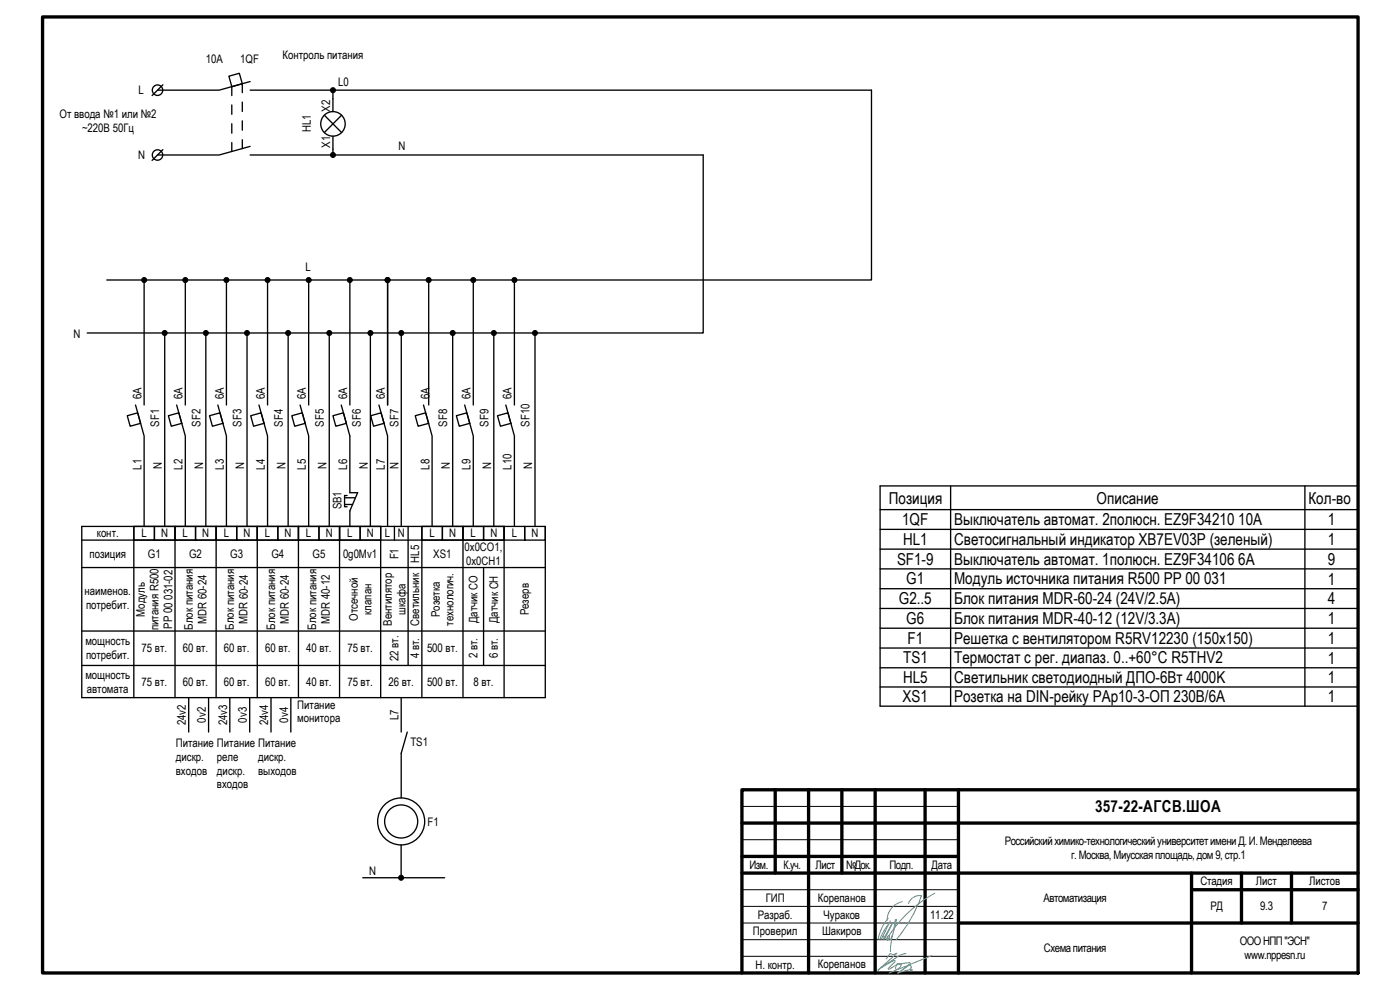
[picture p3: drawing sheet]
<svg xmlns="http://www.w3.org/2000/svg" width="420mm" height="297mm" viewBox="0 0 420 297" stroke-linecap="round" stroke-linejoin="round" font-family="sans-serif">
<g fill="none" stroke="#000" stroke-width="1">
<path d="M12.8 5.1h394.8v286.8h-394.8zM232.7 237v25M242.7 237v54.9M252.7 237v25M262.6 237v54.9M277.6 237v54.9M287.6 237v54.9M407.6 237h-184.9v54.9M222.7 257h64.9M222.7 247h184.9M222.7 262h184.9M287.6 276.9h120"/>
<path d="M357.6 267h50M357.6 262v29.9M372.6 262v14.9M387.6 262v14.9"/>
</g>
<g fill="none" stroke="#000" stroke-width=".3">
<path d="M222.7 242h64.9M222.7 251.9h64.9M222.7 267h64.9M222.7 276.9h64.9M222.7 271.9h64.9M222.7 286.9h64.9M222.7 281.9h64.9"/>
<circle cx="99.9" cy="27.1" r=".75"/>
<circle cx="99.9" cy="46.5" r=".75"/>
<circle cx="43.3" cy="84" r=".75"/>
<circle cx="49.4" cy="99.9" r=".75"/>
<circle cx="55.6" cy="84" r=".75"/>
<circle cx="61.8" cy="99.9" r=".75"/>
<circle cx="67.9" cy="84" r=".75"/>
<circle cx="74.1" cy="99.9" r=".75"/>
<circle cx="80.3" cy="84" r=".75"/>
<circle cx="86.5" cy="99.9" r=".75"/>
<circle cx="92.6" cy="84" r=".75"/>
<circle cx="98.8" cy="99.9" r=".75"/>
<circle cx="105" cy="84" r=".75"/>
<circle cx="111.2" cy="99.9" r=".75"/>
<circle cx="116.3" cy="84" r=".75"/>
<circle cx="120.4" cy="99.9" r=".75"/>
<circle cx="128.7" cy="84" r=".75"/>
<circle cx="135.9" cy="99.9" r=".75"/>
<circle cx="142" cy="84" r=".75"/>
<circle cx="148.2" cy="99.9" r=".75"/>
<circle cx="154.4" cy="84" r=".75"/>
<circle cx="160.5" cy="99.9" r=".75"/>
<circle cx="120.4" cy="263.4" r=".75"/>
</g>
<g fill="none" stroke="#3dad99" stroke-width=".3">
<path d="M266.6 275.5a13.2 13.2 0 0 0-3.1 6.3M266.8 277.2a15.8 15.8 0 0 0-2.8 4.7M267.2 276.3l-2.7 5.5M268.1 279.6l-.6 2.9-.3 3M268.7 275.8l-.6 3.8M269.1 275.8l-1 3.8M270.8 270.6a5.7 5.7 0 0 0-4.6 5.5M272.6 271.1a3.5 3.5 0 0 1 4-2.3 42.3 42.3 0 0 1-7.7 13.2M280.6 268a38.6 38.6 0 0 0-13.8 12.7M264.5 290.3l4-2.1 .1 .3-2 2.2 .3 .1 2.1-1.3-.2 .7 .1 .6 .4 .1 .6-.5a.66 .66 0 0 0 .5-1 .66 .66 0 0 0-1.2 0l3.5-.5 .5 .1-3.7 3M264.8 281l.5 .1 .2 .6M265.5 281.8l2.2-4.6-2.7 4.7"/>
<path d="M266.6 280.8a.65 .65 0 0 1 .2 .7 .65 .65 0 0 1-.6 .4zM266.6 281.5l-.6 .5 .2-.4M266.9 281l-.1 1M267.9 280.4l-.7 1.7M271.8 286.2l-1.9 .5-6.4 4.4 5.7-5.1a1.78 1.78 0 0 1-2 .1l-1.2 1.6M272.8 289.6a.47 .47 0 0 1 .5 .1 .47 .47 0 0 1 .1 .5l-.3 .7 .2 .3 .3 .1 .2-.3-.4-.2-4.1 1.2M272.8 289.7l-3.2 2.3M279.6 286.7l-12.8 5.3"/>
</g>
<g fill="none" stroke="#000" stroke-width=".4">
<path d="M48.9 25.4l-3.3 3.3M68.7 22.9l3.1-.9 .9 3.1-3.1 .9zM69.6 26v2.7M69.6 31.5v2.8M69.6 37.1v2.9M72.7 25.1v2.7M72.7 30.6v2.8M72.7 36.3v2.8M75.1 24.5l-9.3 2.6h-18.5M75.1 27.1h186.4v56.9h-229.5M97.3 34.6l5.2 5.2M99.9 27.8v5.7"/>
<path d="M102.5 34.6l-5.2 5.2M48.9 44.9l-3.3 3.2M69.6 42.8v2.6M72.7 41.9v2.7M75.1 43.9l-9.3 2.6h-18.5M75.1 46.5h135.9v53.4h-184.8M99.9 40.9v4.8M43.3 84.8v36.7M55.6 84.8v36.7M68 84.8v36.7M80.3 84.8v36.7M92.6 84.8v36.7"/>
<path d="M105 84.8v36.7M116.3 84.8v36.7M128.7 84.8v36.7M142 84.8v36.7M154.4 84.8v36.7M49.4 100.7v57.2M61.8 100.7v57.2M74.1 100.7v57.2M86.5 100.7v57.2M98.8 100.7v57.2M111.2 100.7v57.2M120.4 100.7v57.2"/>
<path d="M135.9 100.7v57.2M148.2 100.7v57.2M160.6 100.7v57.2M38.2 124.7l3.1-.8 .9 3.1-3.1 .9zM40.7 121.5l2.6 9.3v27.1M50.5 124.7l3.2-.8 .9 3.1-3.2 .9zM53 121.5l2.6 9.3v27.1M62.9 124.7l3.1-.8 .9 3.1-3.2 .9zM65.4 121.5l2.6 9.3v27.1M75.2 124.7l3.2-.8 .8 3.1-3.1 .9zM77.7 121.5l2.6 9.3v27.1M87.6 124.7l3.1-.8 .9 3.1-3.2 .9z"/>
<path d="M90.1 121.5l2.5 9.3v27.1M99.9 124.7l3.2-.8 .8 3.1-3.1 .9zM102.4 121.5l2.6 9.3v17h2.3l-2.3 5.5v4.6M111.2 124.7l3.2-.8 .9 3.1-3.2 .9zM113.7 121.5l2.6 9.3v27.1M124.6 124.7l3.2-.8 .8 3.1-3.1 .9zM127.1 121.5l2.6 9.3v27.1M137 124.7l3.1-.8 .9 3.1-3.2 .9zM139.5 121.5l2.5 9.3v27.1M149.3 124.7l3.2-.8 .8 3.1-3.1 .9zM151.8 121.5l2.6 9.3v27.1M40.2 157.9h6.1v4.2h-6.1z"/>
<path d="M40.2 157.9v51.4M46.3 157.9h6.2v4.2h-6.2zM52.5 157.9h6.2v4.2h-6.2zM52.5 157.9v51.4M58.7 157.9h6.2v4.2h-6.2zM64.9 157.9h6.1v4.2h-6.1zM64.9 157.9v51.4M71 157.9h6.2v4.2h-6.2zM77.2 157.9v51.4M77.2 157.9h6.2v4.2h-6.2zM83.4 157.9h6.2v4.2h-6.2zM89.6 157.9h6.1v4.2h-6.1z"/>
<path d="M89.6 157.9v51.4M95.7 157.9h6.2v4.2h-6.2zM101.9 157.9h6.2v4.2h-6.2zM101.9 157.9v51.4M103.4 151.4h2.4M103.4 149.4h3.3M104.2 148.7h-.8v3.3h.8M108.1 157.9h6.1v4.2h-6.1zM114.2 157.9v51.4M118.4 157.9v4.2M122.5 157.9v41.8M126.6 157.9h6.2v4.2h-6.2z"/>
<path d="M126.6 157.9v51.4M132.8 157.9h6.1v4.2h-6.1zM138.9 157.9h6.2v4.2h-6.2zM138.9 157.9v51.4M145.1 157.9h6.2v4.2h-6.2zM151.3 157.9h6.2v4.2h-6.2zM157.5 157.9h6.1v4.2h-6.1zM163.6 157.9v51.4h-139.1v-51.4h126.8v51.4M264.1 145.8h143.5v66.1h-143.5zM264.1 158.8h143.5M264.1 152.9h143.5M285.3 145.8v66.1"/>
<path d="M391.6 145.8v66.1M24.5 162.1h126.8M24.5 170.3h139.1M145.1 170.3v29.4M264.1 164.8h143.5M264.1 170.7h143.5M264.1 176.6h143.5M24.5 189.3h139.1M24.5 199.7h139.1M264.1 182.6h143.5M264.1 188.5h143.5M264.1 194.4h143.5"/>
<path d="M56.6 209.3v10.3M62.6 209.3v10.3M69 209.3v10.3M74.9 209.3v10.3M81.3 209.3v10.3M87.3 209.3v10.3M120.4 209.3v10.3M122.2 219.6l-1.8 6.4v13.4M264.1 200.4h143.5M264.1 206.1h143.5M120.4 253.5v9.1M108.9 263.4h24.5"/>
<circle cx="47.3" cy="27.1" r="1.57"/>
<circle cx="99.9" cy="37.2" r="3.7"/>
<circle cx="47.3" cy="46.5" r="1.57"/>
<circle cx="120.4" cy="246.5" r="5"/>
<circle cx="120.4" cy="246.5" r="7.1"/>
</g>
<g fill="#000">
<circle cx="99.9" cy="27.1" r=".74"/>
<circle cx="99.9" cy="46.5" r=".75"/>
<circle cx="43.3" cy="84" r=".74"/>
<circle cx="49.4" cy="99.9" r=".75"/>
<circle cx="55.6" cy="84" r=".75"/>
<circle cx="61.8" cy="99.9" r=".75"/>
<circle cx="67.9" cy="84" r=".75"/>
<circle cx="74.1" cy="99.9" r=".75"/>
<circle cx="80.3" cy="84" r=".74"/>
<circle cx="86.5" cy="99.9" r=".75"/>
<circle cx="92.6" cy="84" r=".75"/>
<circle cx="98.8" cy="99.9" r=".75"/>
<circle cx="105" cy="84" r=".75"/>
<circle cx="111.2" cy="99.9" r=".75"/>
<circle cx="116.3" cy="84" r=".75"/>
<circle cx="120.4" cy="99.9" r=".75"/>
<circle cx="128.6" cy="84" r=".75"/>
<circle cx="135.9" cy="99.9" r=".75"/>
<circle cx="142" cy="84" r=".75"/>
<circle cx="148.2" cy="99.9" r=".75"/>
<circle cx="154.4" cy="84" r=".74"/>
<circle cx="160.6" cy="99.9" r=".75"/>
<circle cx="120.4" cy="263.4" r=".75"/>
</g>
<g font-size="4.9">
<text x="266.8" y="151.3">Позиция</text>
<text x="329.1" y="151.3">Описание</text>
<text x="392.7" y="151.3">Кол-во</text>
<text x="270.8" y="157.5">1QF</text>
<text x="286.4" y="157.5">Выключатель автомат. 2полюсн. EZ9F34210 10А</text>
<text x="398.5" y="157.6">1</text>
<text x="271" y="163.4">HL1</text>
<text x="286.4" y="163.4">Светосигнальный индикатор XB7EV03P (зеленый)</text>
<text x="398.5" y="163.5">1</text>
<text x="269.2" y="169.4">SF1-9</text>
<text x="286.4" y="169.4">Выключатель автомат. 1полюсн. EZ9F34106 6A</text>
<text x="398.5" y="169.5">9</text>
<text x="272" y="175.3">G1</text>
<text x="286.4" y="175.3">Модуль источника питания R500 PP 00 031</text>
<text x="398.5" y="175.4">1</text>
<text x="269.8" y="181.2">G2..5</text>
<text x="286.4" y="181.2">Блок питания MDR-60-24 (24V/2.5A)</text>
<text x="398.5" y="181.3">4</text>
<text x="272" y="187.2">G6</text>
<text x="286.4" y="187.2">Блок питания MDR-40-12 (12V/3.3A)</text>
<text x="398.5" y="187.3">1</text>
<text x="272.3" y="193.1">F1</text>
<text x="286.4" y="193.1">Решетка с вентилятором R5RV12230 (150х150)</text>
<text x="398.5" y="193.2">1</text>
<text x="271.1" y="199.1">TS1</text>
<text x="286.4" y="199.1">Термостат с рег. диапаз. 0..+60°С R5THV2</text>
<text x="398.5" y="199.1">1</text>
<text x="271" y="204.8">HL5</text>
<text x="286.4" y="204.8">Светильник светодиодный ДПО-6Вт 4000K</text>
<text x="398.5" y="204.9">1</text>
<text x="270.9" y="210.6">XS1</text>
<text x="286.4" y="210.6">Розетка на DIN-рейку PAp10-3-ОП 230В/6А</text>
<text x="398.5" y="210.6">1</text>
<text x="328.7" y="243.7">357-22-АГСВ.ШОА</text>
</g>
<g font-size="3.5">
<text x="84.8" y="17.7">Контроль питания</text>
<text x="61.8" y="18.8">10A</text>
<text x="72.1" y="18.8">1QF</text>
<text x="41.5" y="28.3">L</text>
<text x="101.5" y="25.7">L0</text>
<text x="17.9" y="35.5">От ввода №1 или №2</text>
<text x="99.1" y="33.5" transform="rotate(-90 99.1 33.5)">X2</text>
<text x="24.6" y="39.6">~220В 50Гц</text>
<text x="93.3" y="39.6" transform="rotate(-90 93.3 39.6)">HL1</text>
<text x="41.5" y="47.8">N</text>
<text x="99.1" y="44.4" transform="rotate(-90 99.1 44.4)">X1</text>
<text x="119.6" y="45.1">N</text>
<text x="91.7" y="81.2">L</text>
<text x="22.1" y="101.5">N</text>
<text x="42.4" y="119.7" transform="rotate(-90 42.4 119.7)">6А</text>
<text x="54.8" y="119.7" transform="rotate(-90 54.8 119.7)">6А</text>
<text x="67.1" y="119.7" transform="rotate(-90 67.1 119.7)">6А</text>
<text x="79.5" y="119.7" transform="rotate(-90 79.5 119.7)">6А</text>
<text x="91.8" y="119.7" transform="rotate(-90 91.8 119.7)">6А</text>
<text x="104.2" y="119.7" transform="rotate(-90 104.2 119.7)">6А</text>
<text x="115.5" y="119.7" transform="rotate(-90 115.5 119.7)">6А</text>
<text x="128.9" y="119.7" transform="rotate(-90 128.9 119.7)">6А</text>
<text x="141.2" y="119.7" transform="rotate(-90 141.2 119.7)">6А</text>
<text x="153.6" y="119.7" transform="rotate(-90 153.6 119.7)">6А</text>
<text x="47.8" y="128" transform="rotate(-90 47.8 128)">SF1</text>
<text x="60.2" y="128" transform="rotate(-90 60.2 128)">SF2</text>
<text x="72.5" y="128" transform="rotate(-90 72.5 128)">SF3</text>
<text x="84.8" y="128" transform="rotate(-90 84.8 128)">SF4</text>
<text x="97.2" y="128" transform="rotate(-90 97.2 128)">SF5</text>
<text x="108.3" y="128" transform="rotate(-90 108.3 128)">SF6</text>
<text x="119.6" y="128" transform="rotate(-90 119.6 128)">SF7</text>
<text x="134.2" y="128" transform="rotate(-90 134.2 128)">SF8</text>
<text x="146.6" y="128" transform="rotate(-90 146.6 128)">SF9</text>
<text x="158.9" y="128" transform="rotate(-90 158.9 128)">SF10</text>
<text x="42.4" y="140.9" transform="rotate(-90 42.4 140.9)">L1</text>
<text x="48.6" y="140.7" transform="rotate(-90 48.6 140.7)">N</text>
<text x="54.8" y="140.9" transform="rotate(-90 54.8 140.9)">L2</text>
<text x="61" y="140.7" transform="rotate(-90 61 140.7)">N</text>
<text x="67.1" y="140.9" transform="rotate(-90 67.1 140.9)">L3</text>
<text x="73.3" y="140.7" transform="rotate(-90 73.3 140.7)">N</text>
<text x="79.5" y="140.9" transform="rotate(-90 79.5 140.9)">L4</text>
<text x="85.6" y="140.7" transform="rotate(-90 85.6 140.7)">N</text>
<text x="91.8" y="140.9" transform="rotate(-90 91.8 140.9)">L5</text>
<text x="98" y="140.7" transform="rotate(-90 98 140.7)">N</text>
<text x="104.2" y="140.9" transform="rotate(-90 104.2 140.9)">L6</text>
<text x="110.4" y="140.7" transform="rotate(-90 110.4 140.7)">N</text>
<text x="115.5" y="140.9" transform="rotate(-90 115.5 140.9)">L7</text>
<text x="119.6" y="140.7" transform="rotate(-90 119.6 140.7)">N</text>
<text x="128.9" y="140.9" transform="rotate(-90 128.9 140.9)">L8</text>
<text x="135" y="140.7" transform="rotate(-90 135 140.7)">N</text>
<text x="141.2" y="140.9" transform="rotate(-90 141.2 140.9)">L9</text>
<text x="147.4" y="140.7" transform="rotate(-90 147.4 140.7)">N</text>
<text x="153.6" y="140.9" transform="rotate(-90 153.6 140.9)">L10</text>
<text x="159.7" y="140.7" transform="rotate(-90 159.7 140.7)">N</text>
<text x="102.5" y="152.8" transform="rotate(-90 102.5 152.8)">SB1</text>
<text x="29" y="161.2">конт.</text>
<text x="42.4" y="161.2">L</text>
<text x="48.4" y="161.2">N</text>
<text x="54.8" y="161.2">L</text>
<text x="60.7" y="161.2">N</text>
<text x="67.2" y="161.2">L</text>
<text x="73.1" y="161.2">N</text>
<text x="79.5" y="161.2">L</text>
<text x="85.4" y="161.2">N</text>
<text x="91.8" y="161.2">L</text>
<text x="97.8" y="161.2">N</text>
<text x="104.2" y="161.2">L</text>
<text x="110.1" y="161.2">N</text>
<text x="115.5" y="161.2">L N</text>
<text x="128.9" y="161.2">L</text>
<text x="134.8" y="161.2">N</text>
<text x="141.2" y="161.2">L</text>
<text x="147.2" y="161.2">N</text>
<text x="153.6" y="161.2">L</text>
<text x="159.5" y="161.2">N</text>
<text x="26.9" y="167.4">позиция</text>
<text x="44.4" y="167.4">G1</text>
<text x="56.8" y="167.4">G2</text>
<text x="69.1" y="167.4">G3</text>
<text x="81.4" y="167.4">G4</text>
<text x="93.8" y="167.4">G5</text>
<text x="102.9" y="167.4">0g0Mv1</text>
<text x="119.6" y="167.9" transform="rotate(-90 119.6 167.9)">F1</text>
<text x="130" y="167.4">XS1</text>
<text x="139.4" y="165.4">0x0CO1,</text>
<text x="125.8" y="168.8" transform="rotate(-90 125.8 168.8)">HL5</text>
<text x="139.9" y="169.5">0x0CH1</text>
<text x="25.4" y="178.5">наименов.</text>
<text x="51.7" y="180" transform="rotate(-90 51.7 180)">031-02</text>
<text x="25.8" y="182.6">потребит.</text>
<text x="43.5" y="185" transform="rotate(-90 43.5 185)">Модуль</text>
<text x="111.5" y="184.5" transform="rotate(-90 111.5 184.5)">клапан</text>
<text x="121.7" y="184.4" transform="rotate(-90 121.7 184.4)">шкафа</text>
<text x="132" y="185.1" transform="rotate(-90 132 185.1)">Розетка</text>
<text x="158.7" y="184.6" transform="rotate(-90 158.7 184.6)">Резерв</text>
<text x="47.6" y="189.1" transform="rotate(-90 47.6 189.1)">питания R500</text>
<text x="51.7" y="188.6" transform="rotate(-90 51.7 188.6)">PP 00</text>
<text x="57.9" y="188.9" transform="rotate(-90 57.9 188.9)">Блок питания</text>
<text x="62" y="187.2" transform="rotate(-90 62 187.2)">MDR 60-24</text>
<text x="70.2" y="188.9" transform="rotate(-90 70.2 188.9)">Блок питания</text>
<text x="74.3" y="187.2" transform="rotate(-90 74.3 187.2)">MDR 60-24</text>
<text x="82.6" y="188.9" transform="rotate(-90 82.6 188.9)">Блок питания</text>
<text x="86.7" y="187.2" transform="rotate(-90 86.7 187.2)">MDR 60-24</text>
<text x="94.9" y="188.9" transform="rotate(-90 94.9 188.9)">Блок питания</text>
<text x="99" y="187.2" transform="rotate(-90 99 187.2)">MDR 40-12</text>
<text x="107.4" y="186.3" transform="rotate(-90 107.4 186.3)">Отсечной</text>
<text x="117.5" y="187.7" transform="rotate(-90 117.5 187.7)">Вентилятор</text>
<text x="125.8" y="187.7" transform="rotate(-90 125.8 187.7)">Светильник</text>
<text x="136.1" y="187.7" transform="rotate(-90 136.1 187.7)">технологич.</text>
<text x="143.3" y="187" transform="rotate(-90 143.3 187)">Датчик CO</text>
<text x="149.4" y="186.9" transform="rotate(-90 149.4 186.9)">Датчик CH</text>
<text x="25.6" y="193.6">мощность</text>
<text x="25.8" y="197.7">потребит.</text>
<text x="42.5" y="195.7">75 вт.</text>
<text x="54.9" y="195.7">60 вт.</text>
<text x="67.2" y="195.7">60 вт.</text>
<text x="79.6" y="195.7">60 вт.</text>
<text x="91.9" y="195.7">40 вт.</text>
<text x="104.3" y="195.7">75 вт.</text>
<text x="125.8" y="197.5" transform="rotate(-90 125.8 197.5)">4 вт.</text>
<text x="128.2" y="195.7">500 вт.</text>
<text x="143.3" y="197.5" transform="rotate(-90 143.3 197.5)">2 вт.</text>
<text x="149.4" y="197.5" transform="rotate(-90 149.4 197.5)">6 вт.</text>
<text x="25.6" y="203.7">мощность</text>
<text x="119.6" y="198.3" transform="rotate(-90 119.6 198.3)">22 вт.</text>
<text x="26.1" y="207.8">автомата</text>
<text x="42.5" y="205.7">75 вт.</text>
<text x="54.9" y="205.7">60 вт.</text>
<text x="67.2" y="205.7">60 вт.</text>
<text x="79.6" y="205.7">60 вт.</text>
<text x="91.9" y="205.7">40 вт.</text>
<text x="104.3" y="205.7">75 вт.</text>
<text x="116.6" y="205.7">26 вт.</text>
<text x="128.2" y="205.7">500 вт.</text>
<text x="142.1" y="205.7">8 вт.</text>
<text x="89.2" y="212.6">Питание</text>
<text x="55.8" y="217.6" transform="rotate(-90 55.8 217.6)">24v2</text>
<text x="61.8" y="216.8" transform="rotate(-90 61.8 216.8)">0v2</text>
<text x="68.2" y="217.6" transform="rotate(-90 68.2 217.6)">24v3</text>
<text x="74.1" y="216.8" transform="rotate(-90 74.1 216.8)">0v3</text>
<text x="80.5" y="217.6" transform="rotate(-90 80.5 217.6)">24v4</text>
<text x="86.5" y="216.8" transform="rotate(-90 86.5 216.8)">0v4</text>
<text x="89.2" y="216.7">монитора</text>
<text x="119.6" y="216.1" transform="rotate(-90 119.6 216.1)">L7</text>
<text x="52.8" y="224.2">Питание Питание Питание</text>
<text x="123.2" y="224">TS1</text>
<text x="52.8" y="228.3">дискр.</text>
<text x="52.8" y="232.5">входов</text>
<text x="65.1" y="228.3">реле</text>
<text x="65.1" y="232.5">дискр.</text>
<text x="77.5" y="228.3">дискр.</text>
<text x="77.5" y="232.5">выходов</text>
<text x="65.1" y="236.6">входов</text>
<text x="128.3" y="247.9">F1</text>
<text x="301.5" y="253.6">Российскийхимико-технологическийуниверситетимениД.И.Менделеева</text>
<text x="321.4" y="257.7">г.Москва,Миусскаяплощадь,дом9,стр.1</text>
<text x="110.8" y="262.5">N</text>
<text x="224.9" y="260.7">Изм.</text>
<text x="235.2" y="260.7">К.уч.</text>
<text x="244.7" y="260.7">Лист</text>
<text x="253.9" y="260.7">№Док.</text>
<text x="266.9" y="260.7">Подп.</text>
<text x="279.6" y="260.7">Дата</text>
<text x="360.3" y="265.7">Стадия</text>
<text x="376.9" y="265.7">Лист</text>
<text x="392.9" y="265.7">Листов</text>
<text x="227.4" y="275.8">Разраб.</text>
<text x="229.8" y="270.6">ГИП</text>
<text x="245.4" y="270.6">Корепанов</text>
<text x="247.2" y="275.6">Чураков</text>
<text x="279.1" y="275.8">11.22</text>
<text x="313.2" y="270.7">Автоматизация</text>
<text x="363.3" y="273.2">РД</text>
<text x="378.2" y="273.2">9.3</text>
<text x="396.8" y="273.2">7</text>
<text x="226" y="280.7">Проверил</text>
<text x="246.7" y="280.7">Шакиров</text>
<text x="313.3" y="285.7">Схемапитания</text>
<text x="372.1" y="283.6">ОООНПП&quot;ЭСН&quot;</text>
<text x="373.5" y="287.7">www.nppesn.ru</text>
<text x="226.7" y="290.6">Н. контр.</text>
<text x="245.4" y="290.5">Корепанов</text>
</g>
</svg>
